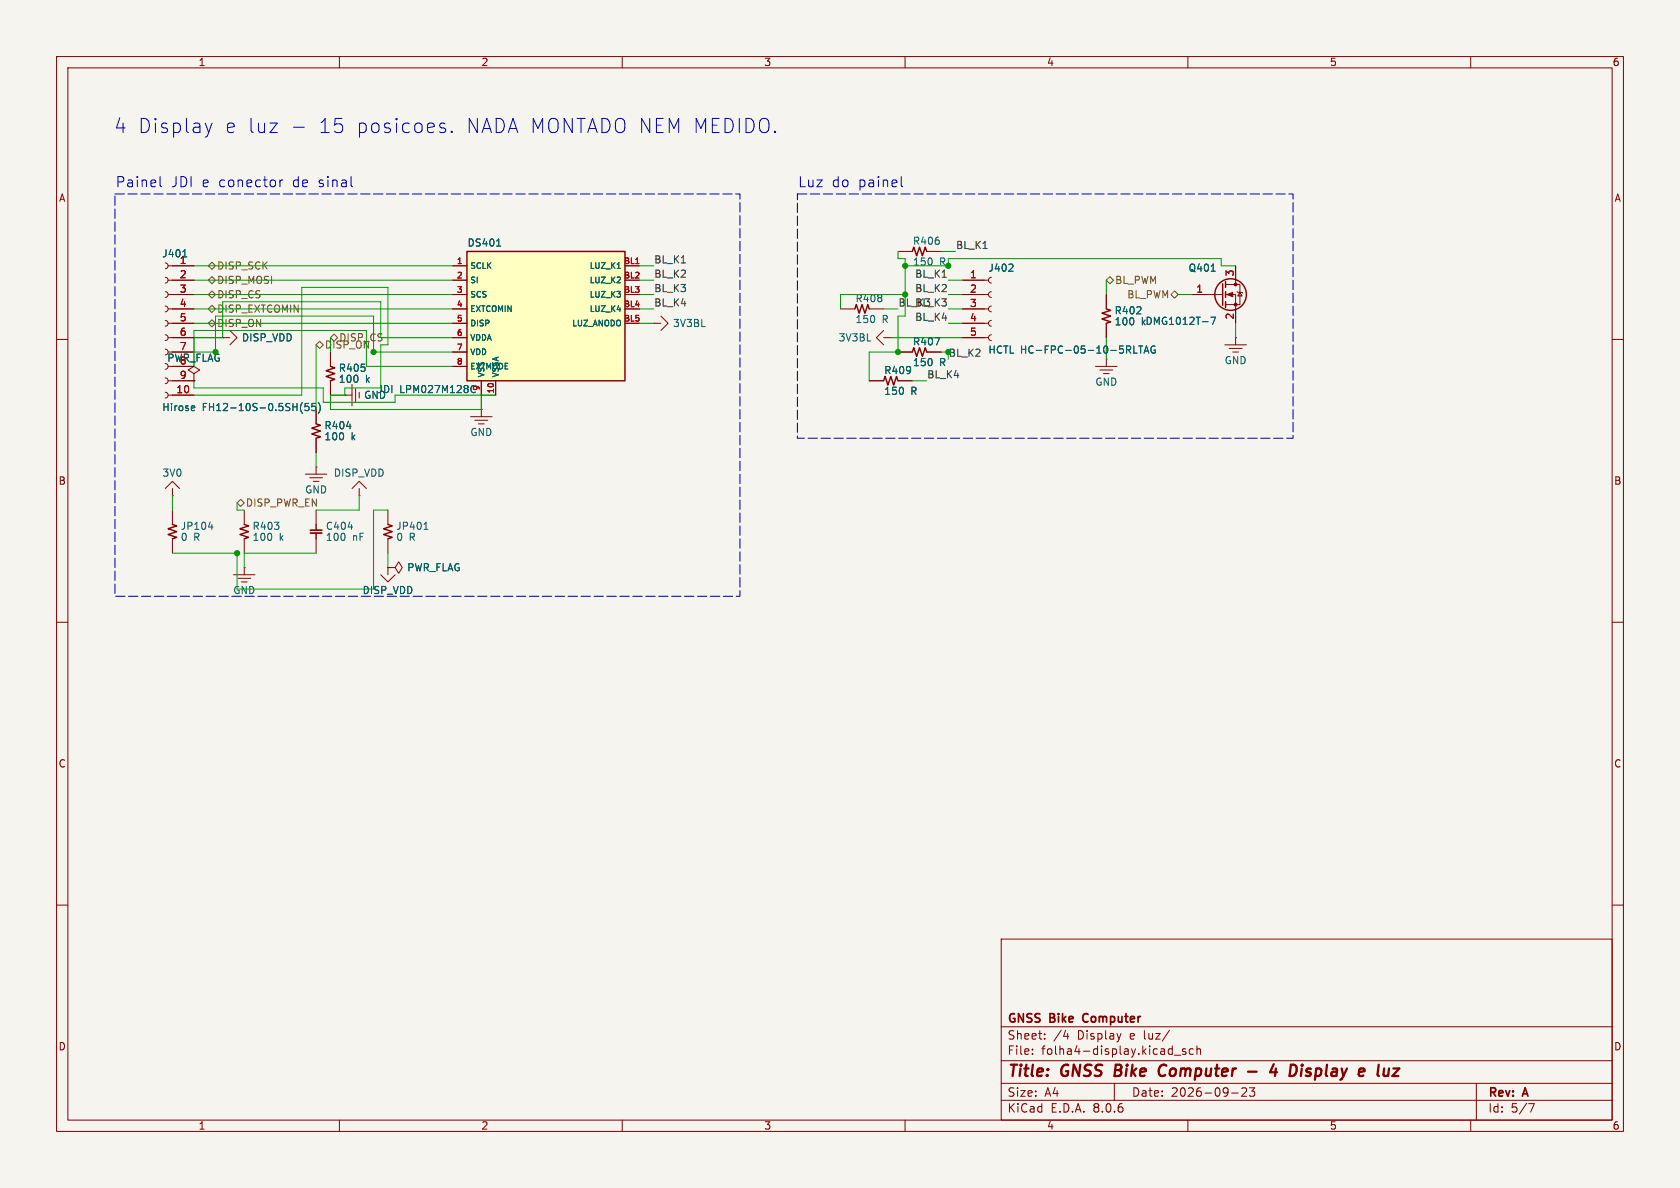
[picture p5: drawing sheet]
<svg xmlns="http://www.w3.org/2000/svg" width="297mm" height="210mm" viewBox="0 0 297 210" stroke-linecap="round" stroke-linejoin="round" font-family="sans-serif">
<path d="M0 0h297v210h-297z" fill="#f5f4ef" stroke="#f5f4ef" stroke-width=".18"/>
<g fill="none" stroke="#840000" stroke-width=".18">
<path d="M10 10h277v190h-277zM12 12h273v186h-273zM60 10v2M110 10v2M160 10v2M210 10v2M260 10v2M10 60h2M29.2 59.2l.4 .1 .1 .4-.1 .3-.4 .2M29.2 56.6l.4 .2 .1 .4-.1 .3-.4 .2M29.2 54.1l.4 .2 .1 .3-.1 .4-.4 .1M29.2 51.6l.4 .1 .1 .4-.1 .3-.4 .2"/>
<path d="M29.2 49l.4 .2 .1 .3-.1 .4-.4 .1M29.2 46.5l.4 .1 .1 .4-.1 .3-.4 .2M29.7 59.7h4.6M29.7 57.2h4.6M29.7 54.6h4.6M29.7 52.1h4.6M29.7 49.5h4.6M29.7 47h4.6M39.4 59.7h.1M39.4 59.7h1.2M40.6 58.4l1.3 1.3-1.3 1.3M148.6 54.6h2.5"/>
<path d="M153.7 54.6h2.5M156.2 58.4l-1.3 1.3 1.3 1.3M156.2 59.7h1.3M157.5 59.7h.1M158.7 44.5h2.6M163.8 44.5h2.6M170.2 59.7h4.6M170.2 57.2h4.6M170.2 54.6h4.6M170.2 52.1h4.6M170.2 49.5h4.6M175.3 59.2l-.4 .1-.1 .4 .1 .3 .4 .2"/>
<path d="M175.3 56.6l-.4 .2-.1 .4 .1 .3 .4 .2M175.3 54.1l-.4 .2-.1 .3 .1 .4 .4 .1M175.3 51.6l-.4 .1-.1 .4 .1 .3 .4 .2M175.3 49l-.4 .2-.1 .3 .1 .4 .4 .1M195.6 52.1v2.5M195.6 57.2v2.5M210.8 52.1h5.4M216.7 52.1h1.7v5.1M216.7 50.3h2.5v3.5h-2.5M218.4 59.7h.1M218.4 47v3.3M218.4 59.7v1.3"/>
<path d="M218.7 51.6l.1 .1h.8l.1 .1M219.2 51.7l.4 .6h-.8zM285 60h2M29.2 69.3l.4 .2 .1 .4-.1 .3-.4 .2M29.2 66.8l.4 .2 .1 .3-.1 .4-.4 .1M29.2 64.3l.4 .1 .1 .4-.1 .3-.4 .2M29.2 61.7l.4 .2 .1 .3-.1 .4-.4 .1M29.7 69.9h4.6M29.7 67.3h4.6M30.5 62.2h3.8M30.5 64.8h3.8M55.9 72.4v2.5"/>
<path d="M55.9 77.5v2.5M58.4 62.2v2.6M58.4 67.3v2.6M61 69.9h.1M61 69.9h1.2M62.2 67.9v3.9M62.9 68.7v2.3M63.5 69.3v1.1M83.2 73.7h3.8M83.9 74.3h2.3M84.6 74.9h1M85.1 72.4h.1"/>
<path d="M85.1 72.4v1.3M153.7 67.3h2.5M158.7 62.2h2.6M158.7 67.3h2.6M163.8 62.2h2.6M193.7 64.8h3.8M194.4 65.4h2.3M195.1 66h1M195.6 63.5h.1M195.6 63.5v1.3M216.5 61h3.8M217.3 61.6h2.3"/>
<path d="M217.9 62.2h1M30.5 90.2v2.5M30.5 95.3v2.5M54 83.8h3.8M54.7 84.5h2.3M55.4 85.1h1M55.9 82.6h.1M55.9 82.6v1.2M62.2 86.4l1.3-1.3 1.3 1.3M63.5 87.6h.1M63.5 86.4v1.2M68.6 90.2v2.5"/>
<path d="M68.6 95.3v2.5M70.5 99.3l.6 1-.6 1-.7-1zM10 110h2M41.3 101.6h3.8M42 102.2h2.3M42.7 102.9h1M43.2 100.3h.1M43.2 100.3v1.3M68.6 100.3h.1M68.6 100.3h1.2M285 110h2M10 160h2"/>
<path d="M285 160h2M177 166h108v32h-108zM60 198v2M110 198v2M160 198v2M177 194.5h108M177 191.5h108M177 187.5h108M177 181.5h108M182.5 186.3v.1M182.5 185.5v.1M184.7 183.6v.1"/>
<path d="M184.7 182.8v.1M188 183.2h1M188.7 182.7v1M197 191.5v3M198.2 182.7l-.4 1M206.7 182.1l-1.2 2M207.6 186.5h1.1M209.6 185.5l-.4-.1-.2 .2 .1 .2 .5 .2v.3h-.6M210 198v2M211 185.5l-.5-.1-.3 .3v.4l.2 .2h.6M211.6 185.5l.2-.1 .4 .1v.9M211.6 184.9v1.5"/>
<path d="M217.7 193.2h1.2M220.3 192.4v.5l-.8 .9h.9M220.9 192.3h.9l-.5 .6 .4 .1v.7l-.2 .1h-.4l-.2-.1M260 198v2M261 191.5v6.5M270.2 195.1h1l-.6 1.5"/>
</g>
<path d="M197.3 188.2l-.3 2h.8M205.8 188.2a1.13 1.13 0 0 0-.9 .7 1.13 1.13 0 0 0 .2 1.2l.3 .1 .5-.1M220.6 189.4h1.6M225.2 188.1l-.7 1.4h1.3M225.6 188.9l-.2 1.3M230.8 190.1l.6 .1M231.3 188.9l-.2 .1-.2 .3 .1 .1 .5 .1M243.7 188.2l-.2 1.7 .3 .3" fill="none" stroke="#840000" stroke-width=".4"/>
<path d="M191.6 179.4l-.2 .4 .2 .7" fill="none" stroke="#840000" stroke-width=".3"/>
<g fill="none" stroke="#006464" stroke-width=".18">
<path d="M32.3 45.4h.7M165.3 59.7h.8l-.5 1.3M179 46.7l.1 .2-.1 .3-.7 .7h.8M214.1 56.1h.8l-.5 1.2M214.1 47.9h.7M34 71.7l.4 .1v.2l-.6 .2M34.4 72.5l-.4 .1M53.5 71.1a1.46 1.46 0 0 0 0 2M54.6 71.3h-.6l-.1 .6 .2-.1 .4 .1 .1 .1v.5l-.2 .1-.5-.1M55.8 71.3h-.6l-.1 .6 .2-.1 .4 .1 .1 .1v.5l-.2 .1-.5-.1M56.3 71.1a1.46 1.46 0 0 1 0 2M61.3 75.4h.8"/>
<path d="M200.4 61.2v1.2h.6M201.3 61.2h.7M201.6 61.2v1.2M202.3 62.4l.4-1.2 .4 1.2M202.4 62.1h.6M204.2 61.2a.59 .59 0 0 0-.7 .6 .59 .59 0 0 0 .7 .6v-.5h-.2M36.9 93.2h.7M37.5 92.7v.9M75 93.6h.7M75.2 92.5l.1-.2v1.3"/>
</g>
<g fill="none" stroke="#840000" stroke-width=".25">
<path d="M151.1 54.6l.3-.8 .5 1.6 .5-1.6 .5 1.6 .5-1.6 .3 .8M161.3 44.5l.2-.8 .6 1.5 .5-1.5 .5 1.5 .5-1.5 .2 .8M195.6 54.6l.7 .3-1.5 .5 1.5 .5-1.5 .5 1.5 .5-.7 .3M216.2 50.2v3.8M216.7 49.8v1M216.7 51.6v1M216.7 53.3v1.1M55.9 74.9l.7 .3-1.5 .5 1.5 .5-1.5 .5 1.5 .5-.7 .3M58.4 64.8l.8 .2-1.5 .5 1.5 .5-1.5 .5 1.5 .6-.8 .2M156.2 67.3l.3-.8 .5 1.6 .5-1.6 .5 1.6 .5-1.6 .2 .8M161.3 62.2l.2-.7 .6 1.5 .5-1.5 .5 1.5 .5-1.5 .2 .7M30.5 92.7l.7 .3-1.5 .5 1.5 .5-1.5 .5 1.5 .5-.7 .3"/>
<path d="M68.6 92.7l.7 .3-1.5 .5 1.5 .5-1.5 .5 1.5 .5-.7 .3"/>
<circle cx="217.6" cy="52.1" r="2.79"/>
</g>
<g fill="#840000" stroke="#840000" stroke-width=".18">
<path d="M216.9 52.1l1-.4v.8z"/>
<circle cx="218.4" cy="53.8" r=".25"/>
<circle cx="218.4" cy="50.3" r=".25"/>
</g>
<path d="M82.5 44.5h28v22.8h-28z" fill="#ffffc2"/>
<path d="M82.5 44.5h28v22.8h-28zM43.2 92.7l.7 .3-1.5 .5 1.5 .5-1.5 .5 1.5 .5-.7 .3M55.9 92.7v1M55.9 94.2v1.1" fill="none" stroke="#840000" stroke-width=".25"/>
<g fill="none" stroke="#840000" stroke-width=".18">
<path d="M30.5 47h3.8M30.5 49.5h3.8M30.5 52.1h3.8M30.5 54.6h3.8M30.5 57.2h3.8M30.5 59.7h3.8M39.4 59.7h.1M80 47h2.5M80 49.5h2.5M80 52.1h2.5M80 54.6h2.5M80 57.2h2.5"/>
<path d="M80 59.7h2.5M110.5 47h2.5M110.5 49.5h2.5M110.5 52.1h2.5M110.5 54.6h2.5M110.5 57.2h2.5M115.6 57.2h.1M115.6 57.2h1.2M116.8 55.9l1.3 1.3-1.3 1.2M170.2 49.5h3.8M170.2 52.1h3.8M170.2 54.6h3.8"/>
<path d="M170.2 57.2h3.8M170.2 59.7h3.8M195.6 52.1v2.5M195.6 57.2v2.5M210.8 52.1h2.6M218.4 47v2.5M218.4 54.6v2.6M30.5 62.2h3.8M30.5 64.8h3.8M30.5 67.3h3.8M30.5 69.9h3.8M33.3 65.4l1-.6 1 .6-1 .6z"/>
<path d="M34.3 67.3h.1M34.3 66v1.3M55.9 72.4v2.5M55.9 77.5v2.5M58.4 62.2v2.6M58.4 67.3v2.6M61 69.9h.1M80 62.2h2.5M80 64.8h2.5M85.1 67.3v2.6M87.6 67.3v2.6M153.7 67.3h2.5"/>
<path d="M158.7 62.2h2.6M158.7 67.3h2.6M163.8 62.2h2.6M29.2 86.4l1.3-1.3 1.2 1.3M30.5 87.6h.1M30.5 86.4v1.2M43.2 90.2v2.5M43.2 95.3v2.5M55.9 90.2v2.5M55.9 95.3v2.5M67.3 101.6l1.3 1.3 1.2-1.3M68.6 100.3h.1"/>
<path d="M68.6 100.3v1.3"/>
</g>
<g fill="none" stroke="#006464" stroke-width=".18">
<path d="M32.3 45.4h.7M87.8 43.5h.7M109.1 47.5h.6M165.3 59.7h.8l-.5 1.3M179 46.7l.1 .2-.1 .3-.7 .7h.8M214.1 56.1h.8l-.5 1.2M214.1 47.9h.7M34 71.7l.4 .1v.2l-.6 .2M34.4 72.5l-.4 .1M53.5 71.1a1.46 1.46 0 0 0 0 2M54.6 71.3h-.6l-.1 .6 .2-.1 .4 .1 .1 .1v.5l-.2 .1-.5-.1M55.8 71.3h-.6l-.1 .6 .2-.1 .4 .1 .1 .1v.5l-.2 .1-.5-.1"/>
<path d="M56.3 71.1a1.46 1.46 0 0 1 0 2M61.3 75.4h.8M200.4 61.2v1.2h.6M201.3 61.2h.7M201.6 61.2v1.2M202.3 62.4l.4-1.2 .4 1.2M202.4 62.1h.6M204.2 61.2a.59 .59 0 0 0-.7 .6 .59 .59 0 0 0 .7 .6v-.5h-.2M61.5 93.2h.8"/>
</g>
<path d="M112.4 46.6h.6" fill="none" stroke="#a90000" stroke-width=".18"/>
<path d="M54.9 93.7h2M54.9 94.2h2" fill="none" stroke="#840000" stroke-width=".31"/>
<path d="M36.8 47l.7-.6 .6 .6-.6 .6zM36.8 57.2l.7-.7 .6 .7-.6 .6zM36.8 49.5l.7-.6 .6 .6-.6 .7zM37.5 54l.6 .6-.6 .6-.7-.6zM37.5 51.4l.6 .7-.6 .6-.7-.6zM58.4 59.7l.7-.6 .6 .6-.6 .6zM195.6 49.5l.6-.6 .6 .6-.6 .7zM207 52.1l.6-.7 .7 .7-.7 .6zM55.9 61l.6-.7 .6 .7-.6 .6zM41.9 88.9l.6-.6 .7 .6-.7 .6z" fill="none" stroke="#725600" stroke-width=".18"/>
<path d="M120.4 46.5h.8M166.6 49h.7M173.8 43.9h.7" fill="none" stroke="#0f0f0f" stroke-width=".18"/>
<g fill="none" stroke="#0000c2" stroke-width=".18">
<path d="M28.3 31.2v1.6l.3 .2M36.3 21.8l.6 1.6M36.9 23.4l-.3 .6M37.5 21.8l-.6 1.6M49.5 31.8v1.2M50 31.8l-.4 .1-.1 .3M51.9 22.5h1.9M62.2 32.9l.1 .1M78.1 22.6l.6 .1 .1 .4-.4 .3h-.4M78.1 21.8l.6 .1M79.9 23.2l.1 .1-.1 .1M79.9 23.2l-.2 .1 .2 .1"/>
<path d="M79.9 23.2v.2M159.3 31.2v1.6l.3 .2"/>
</g>
<path d="M20.3 34.3h110.5v71.1h-110.5zM141 34.3h87.6v43.2h-87.6z" fill="none" stroke="#0000c2" stroke-width=".18" stroke-dasharray="1.7 .6"/>
<g fill="none" stroke="#009600" stroke-width=".18">
<path d="M34.3 52.1h45.7M34.3 54.6h45.7M34.3 49.5h45.7M34.3 57.2h45.7M34.3 59.7h5.1v-6.4h27.9v6.4h12.7M34.3 47h45.7M58.4 59.7v2.5M113 52.1h2.6M113 54.6h2.6M113 49.5h2.6M113 57.2h2.6M113 47h2.6"/>
<path d="M156.2 54.6h2.5M157.5 59.7h12.7M158.7 44.5v1.2h1.3v10.2h-1.3v6.3M160 52.1h-11.4v2.5M160 47h7.6M166.4 44.5h2.5M167.6 52.1h2.6M167.6 54.6h2.6M167.6 49.5h2.6M167.6 57.2h2.6M167.6 45.7h48.3v1.3h2.5M195.6 49.5v2.6"/>
<path d="M195.6 59.7v3.8M208.3 52.1h2.5M218.4 57.2v2.5M34.3 69.9h19v-19.1h15.3v10.2h-1.3v7.6h-6.3v1.3h-2.6v2.5h26.7v-2.5M34.3 67.3v1.3h22.8v2.5h12.7v-1.2h17.8M34.3 64.8v-6.4h30.5v6.4h15.2M34.3 62.2h3.8v-6.3h27.9v6.3M55.9 61v11.4M66 62.2h.1M66 62.2h14M158.7 62.2h.1M158.7 62.2h-5v5.1"/>
<path d="M161.3 67.3h2.5M166.4 62.2h1.2M30.5 97.8h11.4M30.5 87.6v2.6M41.9 97.8h.1M41.9 88.9v1.3h1.3M55.9 97.8h-12.7v2.5M55.9 80v2.6M63.5 87.6v2.6h-7.6M68.6 90.2h-2.6v13.9h-24.1v-6.3M68.6 97.8v2.5"/>
</g>
<g fill="#009600" stroke="#009600" stroke-width=".18">
<circle cx="41.9" cy="97.8" r=".46"/>
<circle cx="38.1" cy="62.2" r=".46"/>
<circle cx="66" cy="62.2" r=".46"/>
<circle cx="158.7" cy="62.2" r=".46"/>
<circle cx="160" cy="47" r=".46"/>
<circle cx="160" cy="52.1" r=".46"/>
<circle cx="167.6" cy="47" r=".46"/>
</g>
<g font-size="3.5" fill="#0000c2">
<text x="20" y="23.8">4 Display</text>
<text x="39.6" y="23.8">e luz</text>
<text x="56" y="23.8">15</text>
<text x="62.6" y="23.8">posicoes.</text>
<text x="82" y="23.8">NADA MONTADO NEM MEDIDO.</text>
</g>
<g font-size="2.8" fill="#840000">
<text x="178" y="190.9">Title:</text>
<text x="187.7" y="190.9">GNSS</text>
<text x="197.9" y="190.9">Bike</text>
<text x="206.5" y="190.9">Computer</text>
<text x="227.8" y="190.9">4</text>
<text x="232" y="190.9">Display</text>
<text x="245.1" y="190.9">e</text>
</g>
<g font-size="2.5" fill="#0000c2">
<text x="20.3" y="33.2">Painel</text>
<text x="30.2" y="33.2">JDI e conector</text>
<text x="51.8" y="33.2">de</text>
<text x="56.5" y="33.2">sinal</text>
<text x="141" y="33.2">Luz</text>
<text x="147" y="33.2">do</text>
<text x="151.7" y="33.2">painel</text>
</g>
<g font-size="2.1" fill="#840000">
<text x="178" y="184">Sheet:</text>
<text x="178" y="181.2">GNSS</text>
<text x="185.7" y="181.2">Bike</text>
<text x="186.2" y="184">/4</text>
<text x="190.5" y="184">Display</text>
<text x="192.1" y="181.2">Computer</text>
<text x="199.9" y="184">e luz/</text>
<text x="178" y="186.7">File:</text>
<text x="184.1" y="186.7">folha4-display.kicad_sch</text>
<text x="178" y="196.9">KiCad</text>
<text x="178" y="194.1">Size:</text>
<text x="184.7" y="194.1">A4</text>
<text x="185.7" y="196.9">E.D.A.</text>
<text x="193.3" y="196.9">8.0.6</text>
<text x="200" y="194.1">Date:</text>
<text x="207" y="194.1">2026-09-23</text>
<text x="263" y="194.3">Rev:</text>
<text x="263" y="196.9">Id:</text>
<text x="267.1" y="196.9">5/7</text>
<text x="269.4" y="194.3">A</text>
</g>
<g font-size="1.8" fill="#840000">
<text x="35" y="11.9">1</text>
<text x="85" y="11.9">2</text>
<text x="135" y="11.9">3</text>
<text x="185" y="11.9">4</text>
<text x="235" y="11.9">5</text>
<text x="285" y="11.9">6</text>
<text x="10.3" y="35.9">A</text>
<text x="285.3" y="35.9">A</text>
<text x="10.3" y="85.9">B</text>
<text x="285.3" y="85.9">B</text>
<text x="10.3" y="135.9">C</text>
<text x="285.3" y="135.9">C</text>
<text x="10.3" y="185.9">D</text>
<text x="285.3" y="185.9">D</text>
<text x="35" y="199.9">1</text>
<text x="85" y="199.9">2</text>
<text x="135" y="199.9">3</text>
<text x="185" y="199.9">4</text>
<text x="235" y="199.9">5</text>
<text x="285" y="199.9">6</text>
</g>
<g font-size="1.8" fill="#006464">
<text x="28.6" y="45.7">J401</text>
<text x="82.6" y="43.8">DS401</text>
<text x="161.3" y="43.5">R406</text>
<text x="151.1" y="53.6">R408</text>
<text x="174.6" y="48.2">J402</text>
<text x="210" y="48.2">Q401</text>
<text x="118.9" y="58">3V3BL</text>
<text x="151.1" y="57.3">150</text>
<text x="155.9" y="57.3">R</text>
<text x="197" y="55.8">R402</text>
<text x="197" y="57.7">100</text>
<text x="201.8" y="57.7">kDMG1012T-7</text>
<text x="29.5" y="64.1">PWR_FLAG</text>
<text x="42.7" y="60.6">DISP_VDD</text>
<text x="59.8" y="65.9">R405</text>
<text x="148.2" y="60.6">3V3BL</text>
<text x="161.3" y="61.3">R407</text>
<text x="161.3" y="64.9">150</text>
<text x="166.1" y="64.9">R</text>
<text x="174.6" y="62.7">HCTL HC-FPC-05-10-5RLTAG</text>
<text x="216.4" y="64.6">GND</text>
<text x="59.8" y="67.9">100</text>
<text x="64.3" y="70.7">GND</text>
<text x="64.6" y="67.9">k</text>
<text x="66.6" y="69.7">JDI</text>
<text x="70.7" y="69.7">LPM027M128C</text>
<text x="156.2" y="66.3">R409</text>
<text x="156.2" y="70">150</text>
<text x="161" y="70">R</text>
<text x="193.5" y="68.4">GND</text>
<text x="28.6" y="72.9">Hirose</text>
<text x="35.7" y="72.9">FH12-10S-0.5SH(55)</text>
<text x="57.3" y="76.1">R404</text>
<text x="83.1" y="77.3">GND</text>
<text x="57.3" y="78">100</text>
<text x="62.1" y="78">k</text>
<text x="28.6" y="84.5">3V0</text>
<text x="53.8" y="87.4">GND</text>
<text x="58.9" y="84.5">DISP_VDD</text>
<text x="31.9" y="93.9">JP104</text>
<text x="31.9" y="95.8">0</text>
<text x="34.2" y="95.8">R</text>
<text x="44.6" y="93.9">R403</text>
<text x="44.6" y="95.8">100</text>
<text x="49.4" y="95.8">k</text>
<text x="57.5" y="93.9">C404</text>
<text x="57.5" y="95.8">100</text>
<text x="62.3" y="95.8">nF</text>
<text x="70" y="93.9">JP401</text>
<text x="70" y="95.8">0</text>
<text x="72.3" y="95.8">R</text>
<text x="71.9" y="101.2">PWR_FLAG</text>
<text x="41.1" y="105.2">GND</text>
<text x="64" y="105.2">DISP_VDD</text>
</g>
<g font-size="1.8" fill="#a90000">
<text x="31.7" y="46.7">1</text>
<text x="31.7" y="49.3">2</text>
<text x="31.7" y="51.8">3</text>
<text x="171.4" y="49.3">1</text>
<text x="171.4" y="51.8">2</text>
<text x="211.4" y="51.8">1</text>
<text x="218.2" y="49" transform="rotate(-90 218.2 49)">3</text>
<text x="31.7" y="54.4">4</text>
<text x="31.7" y="56.9">5</text>
<text x="31.7" y="59.4">6</text>
<text x="171.4" y="54.4">3</text>
<text x="171.4" y="56.9">4</text>
<text x="171.4" y="59.4">5</text>
<text x="218.2" y="56.6" transform="rotate(-90 218.2 56.6)">2</text>
<text x="31.7" y="62">7</text>
<text x="31.7" y="64.5">8</text>
<text x="31.1" y="69.6">10</text>
<text x="31.7" y="67.1">9</text>
</g>
<g font-size="1.8" fill="#725600">
<text x="38.3" y="47.9">DISP_SCK</text>
<text x="38.3" y="50.4">DISP_MOSI</text>
<text x="38.3" y="52.9">DISP_CS</text>
<text x="197" y="50.4">BL_PWM</text>
<text x="199.2" y="52.9">BL_PWM</text>
<text x="38.3" y="58">DISP_ON</text>
<text x="38.3" y="55.5">DISP_EXTCOMIN</text>
<text x="57.3" y="61.8">DISP_ON</text>
<text x="59.9" y="60.6">DISP_CS</text>
<text x="43.4" y="89.8">DISP_PWR_EN</text>
</g>
<g font-size="1.8" fill="#0f0f0f">
<text x="115.6" y="46.6">BL_K1</text>
<text x="161.3" y="47.2">150</text>
<text x="168.9" y="44.1">BL_K1</text>
<text x="115.6" y="51.7">BL_K3</text>
<text x="115.6" y="49.2">BL_K2</text>
<text x="161.7" y="49.2">BL_K1</text>
<text x="161.7" y="51.7">BL_K2</text>
<text x="115.6" y="54.3">BL_K4</text>
<text x="158.7" y="54.3">BL_K3</text>
<text x="161.7" y="54.3">BL_K3</text>
<text x="161.7" y="56.8">BL_K4</text>
<text x="163.8" y="67">BL_K4</text>
</g>
<g font-size="1.8" fill="#009600">
<text x="166.1" y="47.2">R</text>
<text x="167.6" y="63.2">BL_K2</text>
</g>
<g font-size="1.4" fill="#a90000">
<text x="80.7" y="46.7">1</text>
<text x="110.2" y="46.7">BL1</text>
<text x="80.7" y="49.3">2</text>
<text x="80.7" y="51.8">3</text>
<text x="110.2" y="49.3">BL2</text>
<text x="110.2" y="51.8">BL3</text>
<text x="80.7" y="54.4">4</text>
<text x="80.7" y="56.9">5</text>
<text x="80.7" y="59.4">6</text>
<text x="110.2" y="54.4">BL4</text>
<text x="110.2" y="56.9">BL5</text>
<text x="80.7" y="62">7</text>
<text x="80.7" y="64.5">8</text>
<text x="84.8" y="69.2" transform="rotate(-90 84.8 69.2)">9</text>
<text x="87.4" y="69.7" transform="rotate(-90 87.4 69.7)">10</text>
</g>
<g font-size="1.4" fill="#006464">
<text x="83.1" y="47.7">SCLK</text>
<text x="104.1" y="47.7">LUZ_K1</text>
<text x="83.1" y="50.3">SI</text>
<text x="83.1" y="52.8">SCS</text>
<text x="104.1" y="50.3">LUZ_K2</text>
<text x="104.1" y="52.8">LUZ_K3</text>
<text x="83.1" y="55.3">EXTCOMIN</text>
<text x="83.1" y="57.9">DISP</text>
<text x="101" y="57.9">LUZ_ANODO</text>
<text x="104.1" y="55.3">LUZ_K4</text>
<text x="83.1" y="60.4">VDDA</text>
<text x="83.1" y="63">VDD</text>
<text x="83.1" y="65.5">EXTMODE</text>
<text x="85.8" y="66.8" transform="rotate(-90 85.8 66.8)">VSS</text>
<text x="88.4" y="66.8" transform="rotate(-90 88.4 66.8)">VSSA</text>
</g>
</svg>
